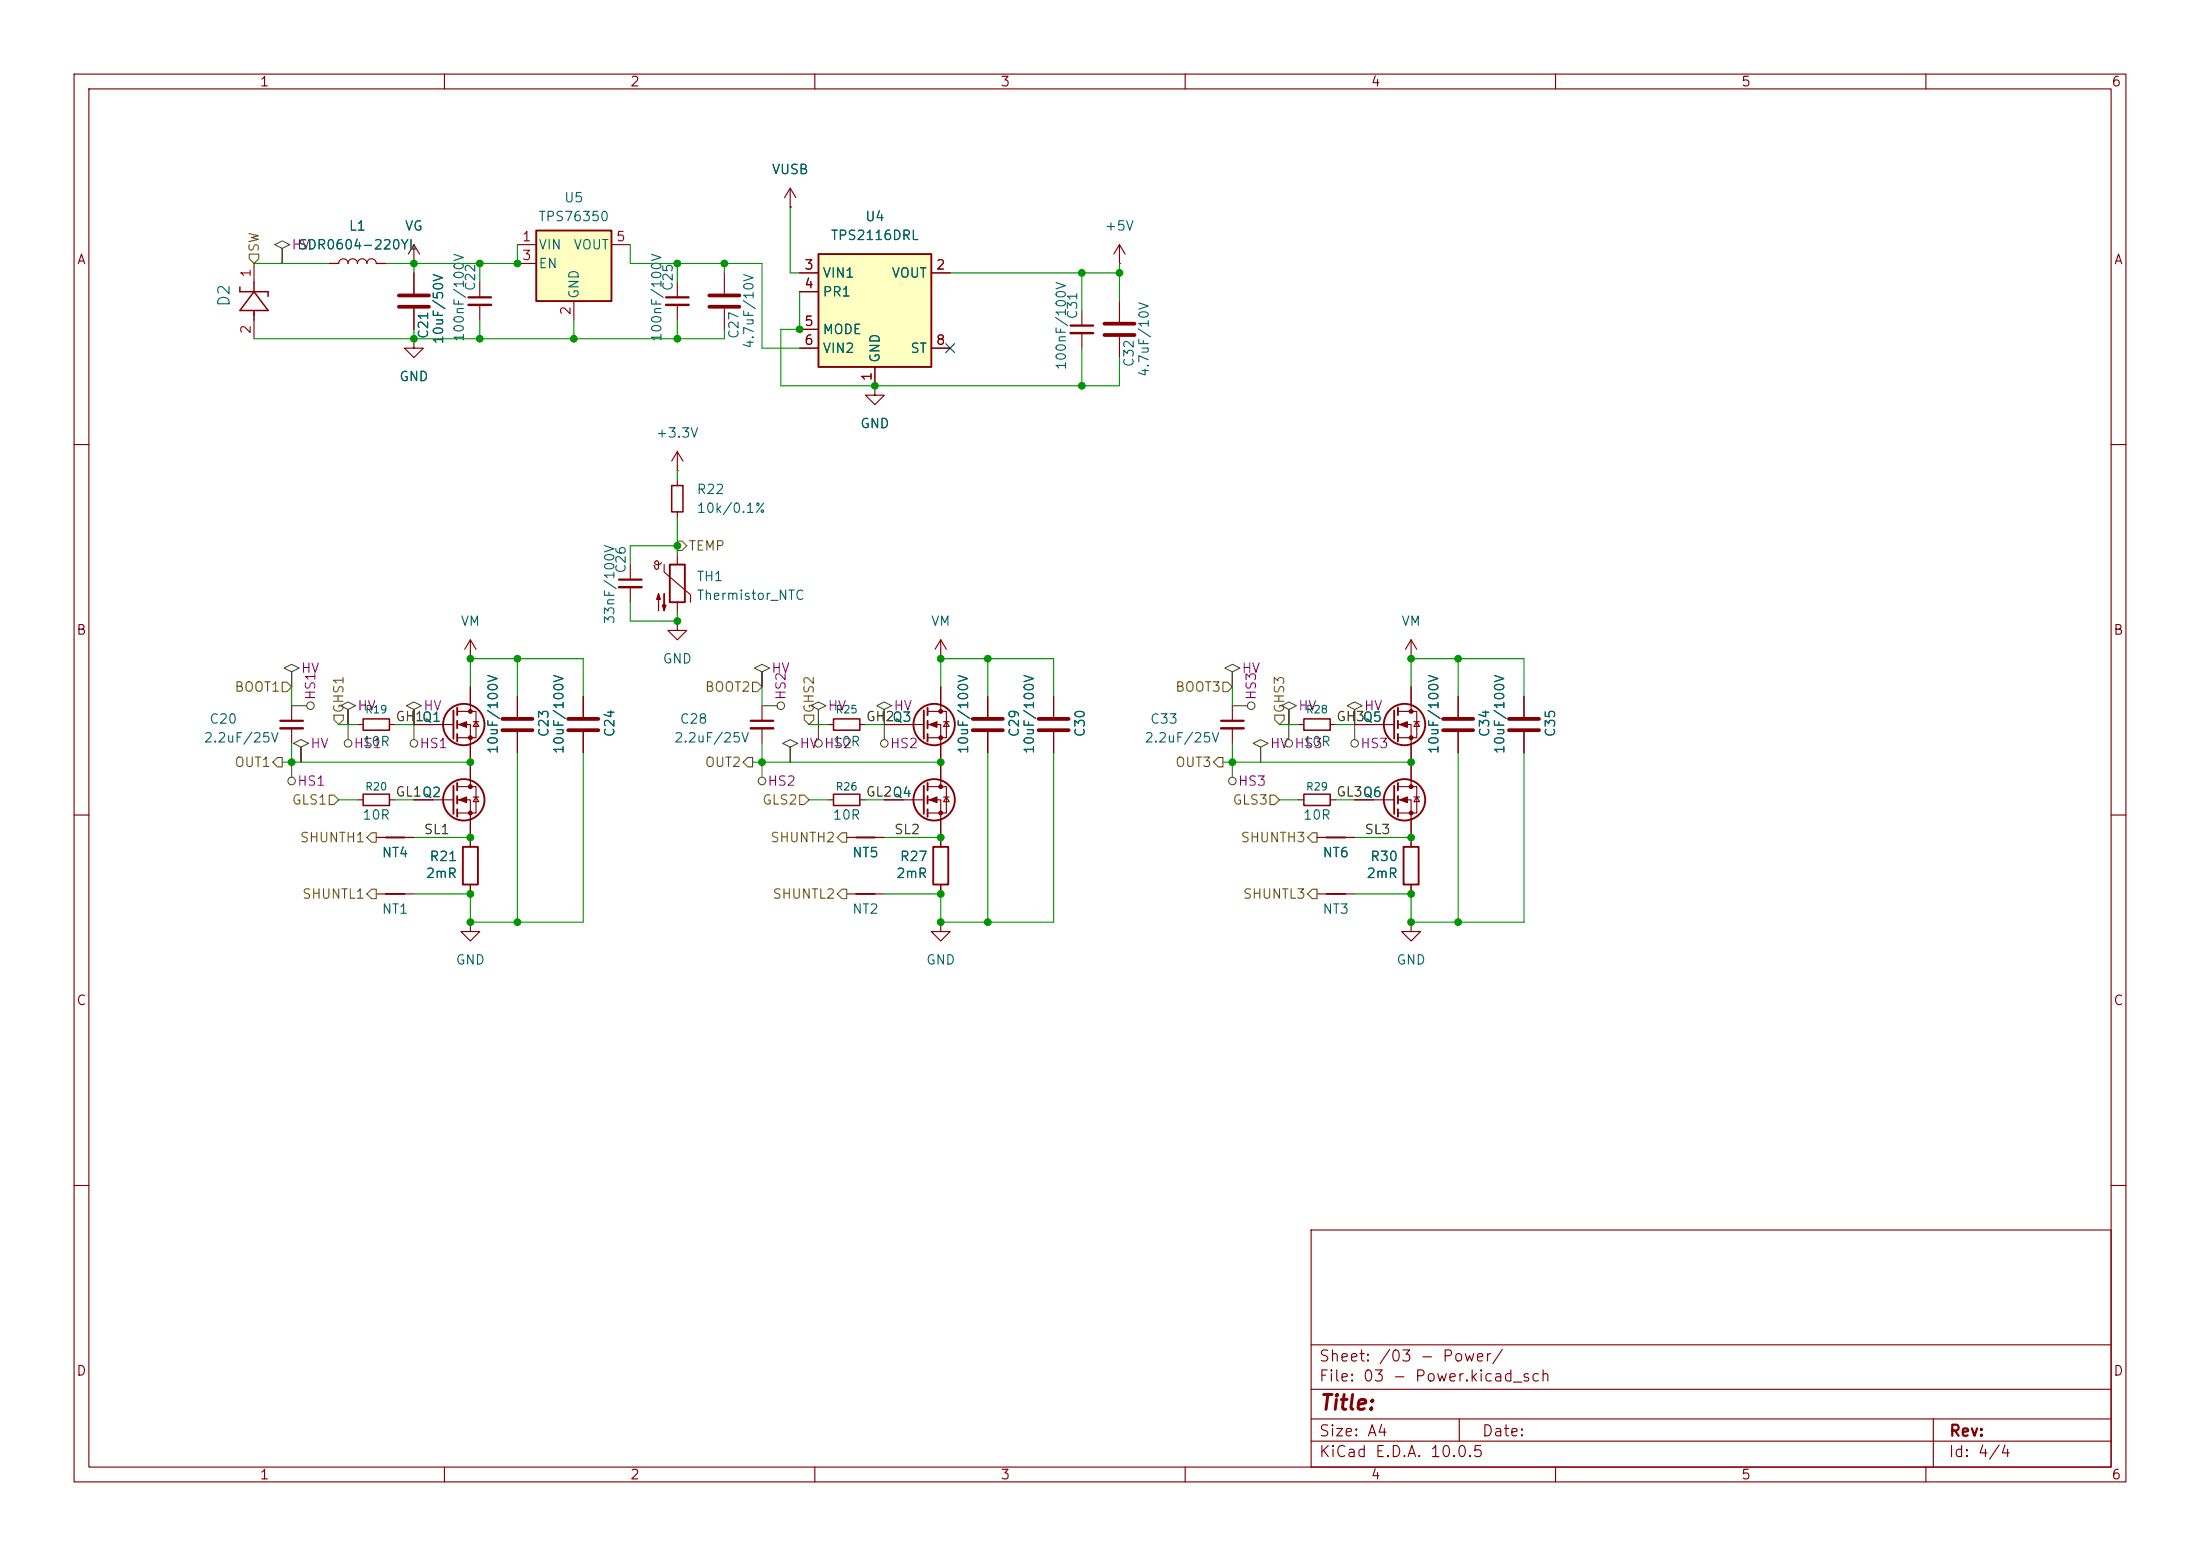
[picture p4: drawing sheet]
<svg xmlns="http://www.w3.org/2000/svg" width="297mm" height="210mm" viewBox="0 0 297 210" stroke-linecap="round" stroke-linejoin="round" font-family="sans-serif">
<g fill="none" stroke="#840000" stroke-width=".15">
<path d="M10 10h277v190h-277zM12 12h273v186h-273zM60 10v2M110 10v2M160 10v2M210 10v2M260 10v2M44.4 35.6h1.3a.64 .64 0 0 1 .7-.7 .64 .64 0 0 1 .6 .7 .64 .64 0 0 1 .6-.7 .64 .64 0 0 1 .7 .7 .64 .64 0 0 1 .6-.7 .64 .64 0 0 1 .6 .7 .64 .64 0 0 1 .7-.7 .64 .64 0 0 1 .6 .7h1.3M55.9 35.6h.1M55.9 33l-.8 1.3M55.9 33l.7 1.3M55.9 33v2.6"/>
<path d="M151.1 35.6h.1M151.1 33l-.7 1.3M151.1 33l.8 1.3M151.1 33v2.6M146 41.9v2M146 45v2M10 60h2M285 60h2M39.4 95.3v2M39.4 98.3v2M78.7 94v2.8M78.7 98.8v2.8"/>
<path d="M111.8 97.8h.7M116.1 97.8h.7M205.7 94v2.8M205.7 98.8v2.8M10 110h2M48.3 108h.7M50.8 113h5.1M52.6 108h.7M111.8 108h.7M116.1 108h.7M177.8 113h5.1M285 110h2"/>
<path d="M114.3 120.7h5.1M10 160h2M177 166h108v32h-108zM285 160h2M60 198v2M110 198v2M160 198v2M177 194.5h108M177 191.5h108M177 187.5h108M177 181.5h108M197 191.5v3"/>
<path d="M210 198v2M260 198v2M261 191.5v6.5"/>
</g>
<path d="M76.7 97h4.1M76.7 98.6h4.1M203.7 97h4.1M203.7 98.6h4.1" fill="none" stroke="#840000" stroke-width=".51"/>
<path d="M52.1 113h2.5M179.1 113h2.5M115.6 120.7h2.5" fill="none" stroke="#840000" stroke-width=".25"/>
<path d="M112.5 97h3.6v1.6h-3.6zM49 107.2h3.6v1.5h-3.6zM112.5 107.2h3.6v1.5h-3.6z" fill="none" stroke="#840000" stroke-width=".2"/>
<path d="M144.5 43.9h3.1M37.8 97.3h3.1" fill="none" stroke="#840000" stroke-width=".3"/>
<path d="M144.5 45h3.1M37.8 98.3h3.1" fill="none" stroke="#840000" stroke-width=".33"/>
<path d="M72.4 31.1h10.1v9.5h-10.1z" fill="#ffffc2"/>
<g fill="none" stroke="#840000" stroke-width=".25">
<path d="M72.4 31.1h10.1v9.5h-10.1zM90.4 76.2h2.1v5.1h-2.1zM61.2 95.9v3.8M61.7 95.5v1M61.7 97.3v1M61.7 99.1v1M124.7 95.9v3.8M125.2 95.5v1M125.2 97.3v1M125.2 99.1v1M188.2 95.9v3.8M188.7 95.5v1"/>
<path d="M188.7 97.3v1M188.7 99.1v1M61.2 106v3.9M61.7 105.7v1M61.7 107.4v1.1M61.7 109.2v1M62.5 114.3h2v5.1h-2zM115.6 113h2.5M124.7 106v3.9M125.2 105.7v1M125.2 107.4v1.1M125.2 109.2v1"/>
<path d="M126 114.3h2v5.1h-2zM188.2 106v3.9M188.7 105.7v1M188.7 107.4v1.1M188.7 109.2v1M189.5 114.3h2v5.1h-2zM52.1 120.7h2.5M179.1 120.7h2.5"/>
<circle cx="62.6" cy="97.8" r="2.79"/>
<circle cx="126.1" cy="97.8" r="2.79"/>
<circle cx="189.6" cy="97.8" r="2.79"/>
<circle cx="62.6" cy="107.9" r="2.79"/>
<circle cx="126.1" cy="107.9" r="2.79"/>
<circle cx="189.6" cy="107.9" r="2.79"/>
</g>
<g fill="none" stroke="#840000" stroke-width=".15">
<path d="M34.3 35.6v2.5M55.9 36.8v2.8M64.8 38.1v2M69.8 33h2.6M69.8 35.6h2.6M82.5 33h2.6M91.4 38.1v2M97.8 36.8v2.8M106.7 27.9h.1M106.7 25.4l-.8 1.3M106.7 25.4l.7 1.3M106.7 25.4v2.5"/>
<path d="M34.3 43.2v2.5M55.9 45.7v1.3h1.2l-1.2 1.3-1.3-1.3h1.3M55.9 45.7h.1M55.9 41.7v2.8M64.8 41.1v2.1M77.5 40.6v2.6M91.4 41.1v2.1M97.8 41.7v2.8M118.1 52.1v1.2h1.3l-1.3 1.3-1.3-1.3h1.3M118.1 52.1h.1M151.1 40.6v2.8M151.1 45.5v2.8"/>
<path d="M85.1 76.2v2M85.1 79.2v2.1M88.3 76.3l.1 .1v.3l.2 .1M88.6 76.2l-.1-.1-.1-.2 .1-.1 .1-.1 .2 .1 .1 .1v.7l-.3 .2M89.3 75.9l-.3 .3h-.4M89.7 76.2v1l3.5 3.1v1M91.4 63.5h.1M91.4 61v2.5M91.4 64.8v.7M91.4 69.1v.8M91.4 74.9v1.3M91.4 61l-.7 1.2"/>
<path d="M91.4 61l.8 1.2M48.3 97.8h.7M52.6 97.8h.7M55.9 97.8h5.3M61.7 96h2.6v3.6h-2.6M61.7 97.8h1.8v8.4M63.5 88.9h.1M63.5 86.4v2.5M63.5 92.7v3.3M63.5 86.4l-.8 1.2M63.5 86.4l.8 1.2M63.9 97.4h.7"/>
<path d="M64.3 97.4l.3 .6h-.7zM69.8 94v2.8M69.8 98.8v2.8M91.4 83.8v1.3h1.3l-1.3 1.3-1.2-1.3h1.2M91.4 83.8h.1M91.4 81.3v1.3M102.9 95.3v2M102.9 98.3v2M119.4 97.8h5.3M125.2 96h2.6v3.6h-2.6M125.2 97.8h1.8v8.4M127 88.9h.1"/>
<path d="M127 86.4v2.5M127 92.7v3.3M127 86.4l-.8 1.2M127 86.4l.8 1.2M127.4 97.4h.7M127.8 97.4l.3 .6h-.7zM133.3 94v2.8M133.3 98.8v2.8M142.2 94v2.8M142.2 98.8v2.8M166.4 95.3v2M166.4 98.3v2"/>
<path d="M175.3 97.8h.7M179.6 97.8h.7M182.9 97.8h5.3M188.7 96h2.6v3.6h-2.6M188.7 97.8h1.8v8.4M190.5 88.9h.1M190.5 86.4v2.5M190.5 92.7v3.3M190.5 86.4l-.8 1.2M190.5 86.4l.8 1.2M190.9 97.4h.7M191.3 97.4l.3 .6h-.7z"/>
<path d="M196.8 94v2.8M196.8 98.8v2.8M55.9 108h5.3M61.7 106.2h2.6v3.5h-2.6M61.7 108h1.8v6.3M63.5 119.4v1.3M63.9 107.6h.7M64.3 107.6l.3 .6h-.7zM114.3 113h5.1M119.4 108h5.3M125.2 106.2h2.6v3.5h-2.6M125.2 108h1.8v6.3"/>
<path d="M127 119.4v1.3M127.4 107.6h.7M127.8 107.6l.3 .6h-.7zM175.3 108h.7M179.6 108h.7M182.9 108h5.3M188.7 106.2h2.6v3.5h-2.6M188.7 108h1.8v6.3M190.5 119.4v1.3M190.9 107.6h.7M191.3 107.6l.3 .6h-.7zM50.8 120.7h5.1"/>
<path d="M63.5 124.5v1.2h1.3l-1.3 1.3-1.3-1.3h1.3M63.5 124.5h.1M127 124.5v1.2h1.3l-1.3 1.3-1.3-1.3h1.3M127 124.5h.1M177.8 120.7h5.1M190.5 124.5v1.2h1.3l-1.3 1.3-1.3-1.3h1.3M190.5 124.5h.1"/>
</g>
<g fill="#840000" stroke="#840000" stroke-width=".15">
<path d="M62 108l1-.4v.7z"/>
<path d="M62 97.8l1-.4v.8z"/>
<path d="M125.5 97.8l1-.4v.8z"/>
<path d="M88.9 80.1l.3 .8h-.6l.3-.8v2.3z"/>
<path d="M89.7 80.1v2.3l-.3-.7h.5l-.2 .7z"/>
<path d="M189 108l1-.4v.7z"/>
<path d="M125.5 108l1-.4v.7z"/>
<path d="M189 97.8l1-.4v.8z"/>
<circle cx="63.5" cy="106.2" r=".25"/>
<circle cx="63.5" cy="109.7" r=".25"/>
<circle cx="63.5" cy="96" r=".25"/>
<circle cx="63.5" cy="99.6" r=".25"/>
<circle cx="127" cy="96" r=".25"/>
<circle cx="127" cy="99.6" r=".25"/>
<circle cx="190.5" cy="106.2" r=".25"/>
<circle cx="190.5" cy="109.7" r=".25"/>
<circle cx="127" cy="106.2" r=".25"/>
<circle cx="127" cy="109.7" r=".25"/>
<circle cx="190.5" cy="96" r=".25"/>
<circle cx="190.5" cy="99.6" r=".25"/>
</g>
<g fill="none" stroke="#840000" stroke-width=".51">
<path d="M53.8 39.9h4.1M95.8 39.9h4M53.8 41.4h4.1M95.8 41.4h4M149.1 45.2h4.1M149.1 43.7h4.1M67.8 97h4.1M67.8 98.6h4.1M131.3 97h4.1M131.3 98.6h4.1M140.2 97h4.1M140.2 98.6h4.1"/>
<path d="M194.8 97h4.1M194.8 98.6h4.1"/>
</g>
<path d="M63.2 40.1h3.1M89.9 40.1h3.1M83.6 78.2h3M101.3 97.3h3.1M164.8 97.3h3.1" fill="none" stroke="#840000" stroke-width=".3"/>
<path d="M63.2 41.1h3.1M89.9 41.1h3.1M83.6 79.2h3M101.3 98.3h3.1M164.8 98.3h3.1" fill="none" stroke="#840000" stroke-width=".33"/>
<path d="M32.4 38.7v.7h3.8v.6M34.3 38.1v1.3M34.3 39.4l1.9 2.5h-3.8zM34.3 41.9v1.3M90.7 65.5h1.5v3.6h-1.5zM49 97h3.6v1.6h-3.6zM176 97h3.6v1.6h-3.6zM176 107.2h3.6v1.5h-3.6z" fill="none" stroke="#840000" stroke-width=".2"/>
<path d="M110.5 34.3h15.2v15.2h-15.2z" fill="#ffffc2"/>
<path d="M110.5 34.3h15.2v15.2h-15.2z" fill="none" stroke="#840000" stroke-width=".25"/>
<g fill="none" stroke="#840000" stroke-width=".15">
<path d="M44.4 35.6h1.3M50.8 35.6h1.3M55.9 35.6h.1M55.9 36.8v2.8M106.7 27.9h.1M107.9 36.8h2.6M107.9 39.4h2.6M125.7 36.8h2.6M55.9 45.7h.1M55.9 41.7v2.8M107.9 44.5h2.6M107.9 47h2.6"/>
<path d="M118.1 52.1h.1M118.1 49.5v2.6M125.7 47h2.6M55.9 97.8h2.5M63.5 92.7v2.6M69.8 94v2.8M69.8 98.8v2.8M78.7 94v2.8M78.7 98.8v2.8M119.4 97.8h2.5M127 92.7v2.6M133.3 94v2.8"/>
<path d="M133.3 98.8v2.8M142.2 94v2.8M142.2 98.8v2.8M182.9 97.8h2.5M190.5 92.7v2.6M196.8 94v2.8M196.8 98.8v2.8M205.7 94v2.8M205.7 98.8v2.8M50.8 113h5.1M55.9 108h2.5M63.5 100.3v5.1"/>
<path d="M63.5 110.5v3.8M63.5 119.4v1.3M114.3 113h5.1M119.4 108h2.5M127 100.3v5.1M127 110.5v3.8M127 119.4v1.3M177.8 113h5.1M182.9 108h2.5M190.5 100.3v5.1M190.5 110.5v3.8M190.5 119.4v1.3"/>
</g>
<g fill="none" stroke="#484848" stroke-width=".15">
<path d="M37.1 33l1-.5 1 .5-1 .5v2.1v-2.1zM38.4 90.2l1-.5 1 .5-1 .5v2v-2zM39.4 95.3h2M46 95.3l1-.6 1 .6-1 .5v2v-2zM47 97.8v2M54.9 95.3l1-.6 1 .6-1 .5v2v-2zM55.9 97.8v2M101.9 90.2l1-.5 1 .5-1 .5v2v-2zM102.9 95.3h2M109.5 95.3l1-.6 1 .6-1 .5v2v-2zM110.5 97.8v2M118.4 95.3l1-.6 1 .6-1 .5v2v-2z"/>
<path d="M119.4 97.8v2M165.4 90.2l1-.5 1 .5-1 .5v2v-2zM166.4 95.3h2M173 95.3l1-.6 1 .6-1 .5v2v-2zM174 97.8v2M181.9 95.3l1-.6 1 .6-1 .5v2v-2zM182.9 97.8v2M39.4 102.9v2M39.6 100.3l1-.5 1.1 .5-1.1 .5v2.1v-2.1zM102.9 102.9v2M105.7 100.3l1-.5 1 .5-1 .5v2.1v-2.1zM166.4 102.9v2"/>
<path d="M169.2 100.3l1-.5 1 .5-1 .5v2.1v-2.1z"/>
<circle cx="41.9" cy="95.3" r=".51"/>
<circle cx="105.4" cy="95.3" r=".51"/>
<circle cx="168.9" cy="95.3" r=".51"/>
<circle cx="39.4" cy="105.4" r=".51"/>
<circle cx="47" cy="100.3" r=".51"/>
<circle cx="55.9" cy="100.3" r=".51"/>
<circle cx="102.9" cy="105.4" r=".51"/>
<circle cx="110.5" cy="100.3" r=".51"/>
<circle cx="119.4" cy="100.3" r=".51"/>
<circle cx="166.4" cy="105.4" r=".51"/>
<circle cx="174" cy="100.3" r=".51"/>
<circle cx="182.9" cy="100.3" r=".51"/>
</g>
<g fill="none" stroke="#725600" stroke-width=".15">
<path d="M33.7 34.3h1.2v.6l-.6 .7-.6-.7zM91.4 73h.7l.6 .7-.6 .6h-.7zM38.1 92.1h.6l.7 .6-.7 .6h-.6zM45.1 96.5h1.3v.7l-.7 .6-.6-.6zM101.6 92.1h.6l.7 .6-.7 .6h-.6zM108.6 96.5h1.3v.7l-.7 .6-.6-.6zM165.1 92.1h.6l.7 .6-.7 .6h-.6zM172.1 96.5h1.3v.7l-.7 .6-.6-.6zM37.5 102.2h.6v1.3h-.6l-.7-.6zM44.4 107.3h.7l.6 .7-.6 .6h-.7zM50.2 112.4h.6v1.3h-.6l-.7-.7zM101 102.2h.6v1.3h-.6l-.7-.6z"/>
<path d="M107.9 107.3h.7l.6 .7-.6 .6h-.7zM113.7 112.4h.6v1.3h-.6l-.7-.7zM164.5 102.2h.6v1.3h-.6l-.7-.6zM171.4 107.3h.7l.6 .7-.6 .6h-.7zM177.2 112.4h.6v1.3h-.6l-.7-.7zM50.2 120h.6v1.3h-.6l-.7-.6zM113.7 120h.6v1.3h-.6l-.7-.6zM177.2 120h.6v1.3h-.6l-.7-.6z"/>
</g>
<g fill="none" stroke="#009600" stroke-width=".15">
<path d="M34.3 35.6h10.1M55.9 35.6v1.2M64.8 35.6v2.5M69.8 33v2.6h-17.7M85.1 33v2.6h17.8v11.4h5M91.4 35.6v2.5M97.8 35.6v1.2M106.7 27.9v8.9h1.2M107.9 39.4v5.1h-2.5v7.6h45.7v-3.8M128.3 36.8h22.8M146 36.8v5.1M151.1 35.6v5"/>
<path d="M55.9 44.5v1.2M64.8 43.2v2.5M77.5 43.2v2.5M91.4 43.2v2.5M97.8 44.5v1.2h-63.5M146 47v5.1M91.4 73.7h-6.3v2.5M91.4 63.5v1.3M91.4 69.9v5M39.4 92.7v2.6M45.7 97.8h2.6M53.3 97.8h2.6"/>
<path d="M63.5 92.7v-3.8h15.2v5.1M69.8 88.9v5.1M85.1 81.3v2.5h6.3v-1.2M102.9 92.7v2.6M109.2 97.8h2.6M116.8 97.8h2.6M127 92.7v-3.8h15.2v5.1M133.3 88.9v5.1M166.4 92.7v2.6M172.7 97.8h2.6M180.3 97.8h2.6M190.5 92.7v-3.8h15.2v5.1"/>
<path d="M196.8 88.9v5.1M38.1 102.9h25.4M39.4 100.3v2.6M45.7 108h2.6M53.3 108h2.6M55.9 113h7.6M69.8 101.6v22.9M78.7 101.6v22.9h-15.2v-3.8h-7.6M101.6 102.9h25.4M102.9 100.3v2.6M109.2 108h2.6M116.8 108h2.6"/>
<path d="M119.4 113h7.6M133.3 101.6v22.9M142.2 101.6v22.9h-15.2v-3.8h-7.6M165.1 102.9h25.4M166.4 100.3v2.6M172.7 108h2.6M180.3 108h2.6M182.9 113h7.6M196.8 101.6v22.9M205.7 101.6v22.9h-15.2v-3.8h-7.6"/>
</g>
<path d="M127.7 46.4l1.2 1.2M128.9 46.4l-1.2 1.2" fill="none" stroke="#000084" stroke-width=".15"/>
<g fill="#009600" stroke="#009600" stroke-width=".14">
<circle cx="127" cy="88.9" r=".46"/>
<circle cx="63.5" cy="88.9" r=".46"/>
<circle cx="63.5" cy="102.9" r=".46"/>
<circle cx="102.9" cy="102.9" r=".46"/>
<circle cx="133.3" cy="124.5" r=".46"/>
<circle cx="133.3" cy="88.9" r=".46"/>
<circle cx="166.4" cy="102.9" r=".46"/>
<circle cx="127" cy="120.7" r=".46"/>
<circle cx="127" cy="124.5" r=".46"/>
<circle cx="55.9" cy="45.7" r=".46"/>
<circle cx="69.8" cy="88.9" r=".46"/>
<circle cx="64.8" cy="45.7" r=".46"/>
<circle cx="91.4" cy="83.8" r=".46"/>
<circle cx="91.4" cy="73.7" r=".46"/>
<circle cx="55.9" cy="35.6" r=".46"/>
<circle cx="64.8" cy="35.6" r=".46"/>
<circle cx="69.8" cy="35.6" r=".46"/>
<circle cx="91.4" cy="35.6" r=".46"/>
<circle cx="97.8" cy="35.6" r=".46"/>
<circle cx="107.9" cy="44.5" r=".46"/>
<circle cx="77.5" cy="45.7" r=".46"/>
<circle cx="91.4" cy="45.7" r=".46"/>
<circle cx="118.1" cy="52.1" r=".46"/>
<circle cx="127" cy="113" r=".46"/>
<circle cx="127" cy="102.9" r=".46"/>
<circle cx="146" cy="52.1" r=".46"/>
<circle cx="151.1" cy="36.8" r=".46"/>
<circle cx="146" cy="36.8" r=".46"/>
<circle cx="69.8" cy="124.5" r=".46"/>
<circle cx="63.5" cy="120.7" r=".46"/>
<circle cx="63.5" cy="113" r=".46"/>
<circle cx="39.4" cy="102.9" r=".46"/>
<circle cx="63.5" cy="124.5" r=".46"/>
<circle cx="196.8" cy="124.5" r=".46"/>
<circle cx="196.8" cy="88.9" r=".46"/>
<circle cx="190.5" cy="88.9" r=".46"/>
<circle cx="190.5" cy="120.7" r=".46"/>
<circle cx="190.5" cy="124.5" r=".46"/>
<circle cx="190.5" cy="113" r=".46"/>
<circle cx="190.5" cy="102.9" r=".46"/>
</g>
<text font-size="2" fill="#840000" x="178" y="190.8">Title:</text>
<text font-size="1.5" fill="#006464" x="31.4" y="41.5" transform="rotate(-90 31.4 41.5)">D2</text>
<g font-size="1.5" fill="#840000">
<text x="178" y="184.1">Sheet: /03 - Power/</text>
<text x="178" y="186.8">File: 03 - Power.kicad_sch</text>
<text x="178" y="197">KiCad E.D.A. 10.0.5</text>
<text x="178" y="194.2">Size: A4</text>
<text x="200" y="194.2">Date:</text>
<text x="263" y="197">Id: 4/4</text>
<text x="263" y="194.2">Rev:</text>
</g>
<g font-size="1.3" fill="#840000">
<text x="35" y="12">1</text>
<text x="85" y="12">2</text>
<text x="135" y="12">3</text>
<text x="185" y="12">4</text>
<text x="235" y="12">5</text>
<text x="285" y="12">6</text>
<text x="10.3" y="36">A</text>
<text x="285.3" y="36">A</text>
<text x="10.2" y="86">B</text>
<text x="285.2" y="86">B</text>
<text x="10.2" y="136">C</text>
<text x="285.2" y="136">C</text>
<text x="10.2" y="186">D</text>
<text x="285.2" y="186">D</text>
<text x="35" y="200">1</text>
<text x="85" y="200">2</text>
<text x="135" y="200">3</text>
<text x="185" y="200">4</text>
<text x="235" y="200">5</text>
<text x="285" y="200">6</text>
</g>
<g font-size="1.3" fill="#006464">
<text x="104.1" y="23.8">VUSB</text>
<text x="76.1" y="27.6">U5</text>
<text x="40.2" y="34">SDR0604-220YL</text>
<text x="47" y="31.4">L1</text>
<text x="54.6" y="31.4">VG</text>
<text x="72.6" y="30.2">TPS76350</text>
<text x="72.6" y="34">VIN</text>
<text x="77.4" y="34">VOUT</text>
<text x="112.1" y="32.7">TPS2116DRL</text>
<text x="116.7" y="30.2">U4</text>
<text x="149.1" y="31.4">+5V</text>
<text x="64.5" y="39.4" transform="rotate(-90 64.5 39.4)">C22</text>
<text x="72.6" y="36.5">EN</text>
<text x="78.4" y="40.4" transform="rotate(-90 78.4 40.4)">GND</text>
<text x="91.1" y="39.4" transform="rotate(-90 91.1 39.4)">C25</text>
<text x="111" y="37.8">VIN1</text>
<text x="111" y="40.3">PR1</text>
<text x="120.3" y="37.8">VOUT</text>
<text x="58.1" y="45.8" transform="rotate(-90 58.1 45.8)">C21</text>
<text x="60.1" y="46.6" transform="rotate(-90 60.1 46.6)">10uF/50V</text>
<text x="62.9" y="46.2" transform="rotate(-90 62.9 46.2)">100nF/100V</text>
<text x="89.6" y="46.2" transform="rotate(-90 89.6 46.2)">100nF/100V</text>
<text x="100" y="45.8" transform="rotate(-90 100 45.8)">C27</text>
<text x="102.1" y="47.2" transform="rotate(-90 102.1 47.2)">4.7uF/10V</text>
<text x="111" y="45.4">MODE</text>
<text x="111" y="48">VIN2</text>
<text x="122.8" y="48">ST</text>
<text x="145.7" y="43.2" transform="rotate(-90 145.7 43.2)">C31</text>
<text x="53.8" y="51.8">GND</text>
<text x="119.1" y="49" transform="rotate(-90 119.1 49)">GND</text>
<text x="144.2" y="50.1" transform="rotate(-90 144.2 50.1)">100nF/100V</text>
<text x="153.4" y="49.6" transform="rotate(-90 153.4 49.6)">C32</text>
<text x="155.4" y="51" transform="rotate(-90 155.4 51)">4.7uF/10V</text>
<text x="88.5" y="59.4">+3.3V</text>
<text x="116" y="58.1">GND</text>
<text x="94" y="67">R22</text>
<text x="94" y="69.5">10k/0.1%</text>
<text x="84.8" y="77.5" transform="rotate(-90 84.8 77.5)">C26</text>
<text x="94" y="78.8">TH1</text>
<text x="94" y="81.3">Thermistor_NTC</text>
<text x="62.1" y="84.8">VM</text>
<text x="83.3" y="84.3" transform="rotate(-90 83.3 84.3)">33nF/100V</text>
<text x="89.4" y="89.9">GND</text>
<text x="125.6" y="84.8">VM</text>
<text x="189.1" y="84.8">VM</text>
<text x="27.4" y="100.5">2.2uF/25V</text>
<text x="28.2" y="98">C20</text>
<text x="48.8" y="101">10R</text>
<text x="56.9" y="97.7">Q1</text>
<text x="67.5" y="101.9" transform="rotate(-90 67.5 101.9)">10uF/100V</text>
<text x="74.4" y="99.6" transform="rotate(-90 74.4 99.6)">C23</text>
<text x="76.4" y="101.9" transform="rotate(-90 76.4 101.9)">10uF/100V</text>
<text x="83.3" y="99.6" transform="rotate(-90 83.3 99.6)">C24</text>
<text x="90.9" y="100.5">2.2uF/25V</text>
<text x="91.7" y="98">C28</text>
<text x="112.3" y="101">10R</text>
<text x="120.4" y="97.7">Q3</text>
<text x="131" y="101.9" transform="rotate(-90 131 101.9)">10uF/100V</text>
<text x="137.9" y="99.6" transform="rotate(-90 137.9 99.6)">C29</text>
<text x="139.9" y="101.9" transform="rotate(-90 139.9 101.9)">10uF/100V</text>
<text x="146.8" y="99.6" transform="rotate(-90 146.8 99.6)">C30</text>
<text x="154.4" y="100.5">2.2uF/25V</text>
<text x="155.2" y="98">C33</text>
<text x="175.8" y="101">10R</text>
<text x="183.9" y="97.7">Q5</text>
<text x="194.5" y="101.9" transform="rotate(-90 194.5 101.9)">10uF/100V</text>
<text x="201.4" y="99.6" transform="rotate(-90 201.4 99.6)">C34</text>
<text x="203.4" y="101.9" transform="rotate(-90 203.4 101.9)">10uF/100V</text>
<text x="210.3" y="99.6" transform="rotate(-90 210.3 99.6)">C35</text>
<text x="56.9" y="107.9">Q2</text>
<text x="120.4" y="107.9">Q4</text>
<text x="183.9" y="107.9">Q6</text>
<text x="48.8" y="110.9">10R</text>
<text x="112.3" y="110.9">10R</text>
<text x="175.8" y="110.9">10R</text>
<text x="51.5" y="116">NT4</text>
<text x="57.4" y="118.8">2mR</text>
<text x="57.9" y="116.5">R21</text>
<text x="115" y="116">NT5</text>
<text x="120.9" y="118.8">2mR</text>
<text x="121.4" y="116.5">R27</text>
<text x="178.5" y="116">NT6</text>
<text x="184.4" y="118.8">2mR</text>
<text x="184.9" y="116.5">R30</text>
<text x="51.5" y="123.6">NT1</text>
<text x="115" y="123.6">NT2</text>
<text x="178.5" y="123.6">NT3</text>
<text x="61.4" y="130.5">GND</text>
<text x="124.9" y="130.5">GND</text>
<text x="188.4" y="130.5">GND</text>
</g>
<g font-size="1.3" fill="#725600">
<text x="35.3" y="34.1" transform="rotate(-90 35.3 34.1)">SW</text>
<text x="92.9" y="74.6">TEMP</text>
<text x="31.6" y="93.7">BOOT1</text>
<text x="95.1" y="93.7">BOOT2</text>
<text x="158.6" y="93.7">BOOT3</text>
<text x="46.7" y="96.4" transform="rotate(-90 46.7 96.4)">GHS1</text>
<text x="110.2" y="96.4" transform="rotate(-90 110.2 96.4)">GHS2</text>
<text x="173.7" y="96.4" transform="rotate(-90 173.7 96.4)">GHS3</text>
<text x="31.6" y="103.8">OUT1</text>
<text x="95.1" y="103.8">OUT2</text>
<text x="158.6" y="103.8">OUT3</text>
<text x="39.3" y="108.9">GLS1</text>
<text x="40.4" y="114">SHUNTH1</text>
<text x="102.8" y="108.9">GLS2</text>
<text x="103.9" y="114">SHUNTH2</text>
<text x="166.3" y="108.9">GLS3</text>
<text x="167.4" y="114">SHUNTH3</text>
<text x="40.7" y="121.6">SHUNTL1</text>
<text x="104.2" y="121.6">SHUNTL2</text>
<text x="167.7" y="121.6">SHUNTL3</text>
</g>
<g font-size="1.3" fill="#840084">
<text x="39.3" y="34">HV</text>
<text x="40.5" y="91.1">HV</text>
<text x="42.9" y="94.6" transform="rotate(-90 42.9 94.6)">HS1</text>
<text x="104" y="91.1">HV</text>
<text x="106.4" y="94.6" transform="rotate(-90 106.4 94.6)">HS2</text>
<text x="167.5" y="91.1">HV</text>
<text x="169.9" y="94.6" transform="rotate(-90 169.9 94.6)">HS3</text>
<text x="41.8" y="101.3">HV</text>
<text x="47.7" y="101.3">HS1</text>
<text x="48.2" y="96.2">HV</text>
<text x="56.6" y="101.3">HS1</text>
<text x="57.1" y="96.2">HV</text>
<text x="107.9" y="101.3">HV HS2</text>
<text x="111.7" y="96.2">HV</text>
<text x="120.1" y="101.3">HS2</text>
<text x="120.6" y="96.2">HV</text>
<text x="171.4" y="101.3">HV HS3</text>
<text x="175.2" y="96.2">HV</text>
<text x="183.6" y="101.3">HS3</text>
<text x="184.1" y="96.2">HV</text>
<text x="40" y="106.4">HS1</text>
<text x="103.5" y="106.4">HS2</text>
<text x="167" y="106.4">HS3</text>
</g>
<g font-size="1.3" fill="#a90000">
<text x="70.4" y="32.9">1</text>
<text x="70.4" y="35.4">3</text>
<text x="83.1" y="32.9">5</text>
<text x="34.2" y="37.6" transform="rotate(-90 34.2 37.6)">1</text>
<text x="108.5" y="36.7">3</text>
<text x="108.5" y="39.2">4</text>
<text x="126.3" y="36.7">2</text>
<text x="34.2" y="45.2" transform="rotate(-90 34.2 45.2)">2</text>
<text x="77.3" y="42.6" transform="rotate(-90 77.3 42.6)">2</text>
<text x="108.5" y="44.3">5</text>
<text x="108.5" y="46.9">6</text>
<text x="126.3" y="46.9">8</text>
<text x="118" y="51.5" transform="rotate(-90 118 51.5)">1</text>
</g>
<g font-size="1.3" fill="#0f0f0f">
<text x="53.3" y="97.7">GH1Q1</text>
<text x="116.8" y="97.7">GH2Q3</text>
<text x="180.3" y="97.7">GH3Q5</text>
<text x="53.3" y="107.8">GL1Q2</text>
<text x="116.8" y="107.8">GL2Q4</text>
<text x="180.3" y="107.8">GL3Q6</text>
<text x="57.1" y="112.9">SL1</text>
<text x="120.6" y="112.9">SL2</text>
<text x="184.1" y="112.9">SL3</text>
</g>
<g font-size="1" fill="#006464">
<text x="49.2" y="96.5">R19</text>
<text x="112.7" y="96.5">R25</text>
<text x="176.2" y="96.5">R28</text>
<text x="49.2" y="106.9">R20</text>
<text x="112.7" y="106.9">R26</text>
<text x="176.2" y="106.9">R29</text>
</g>
</svg>
